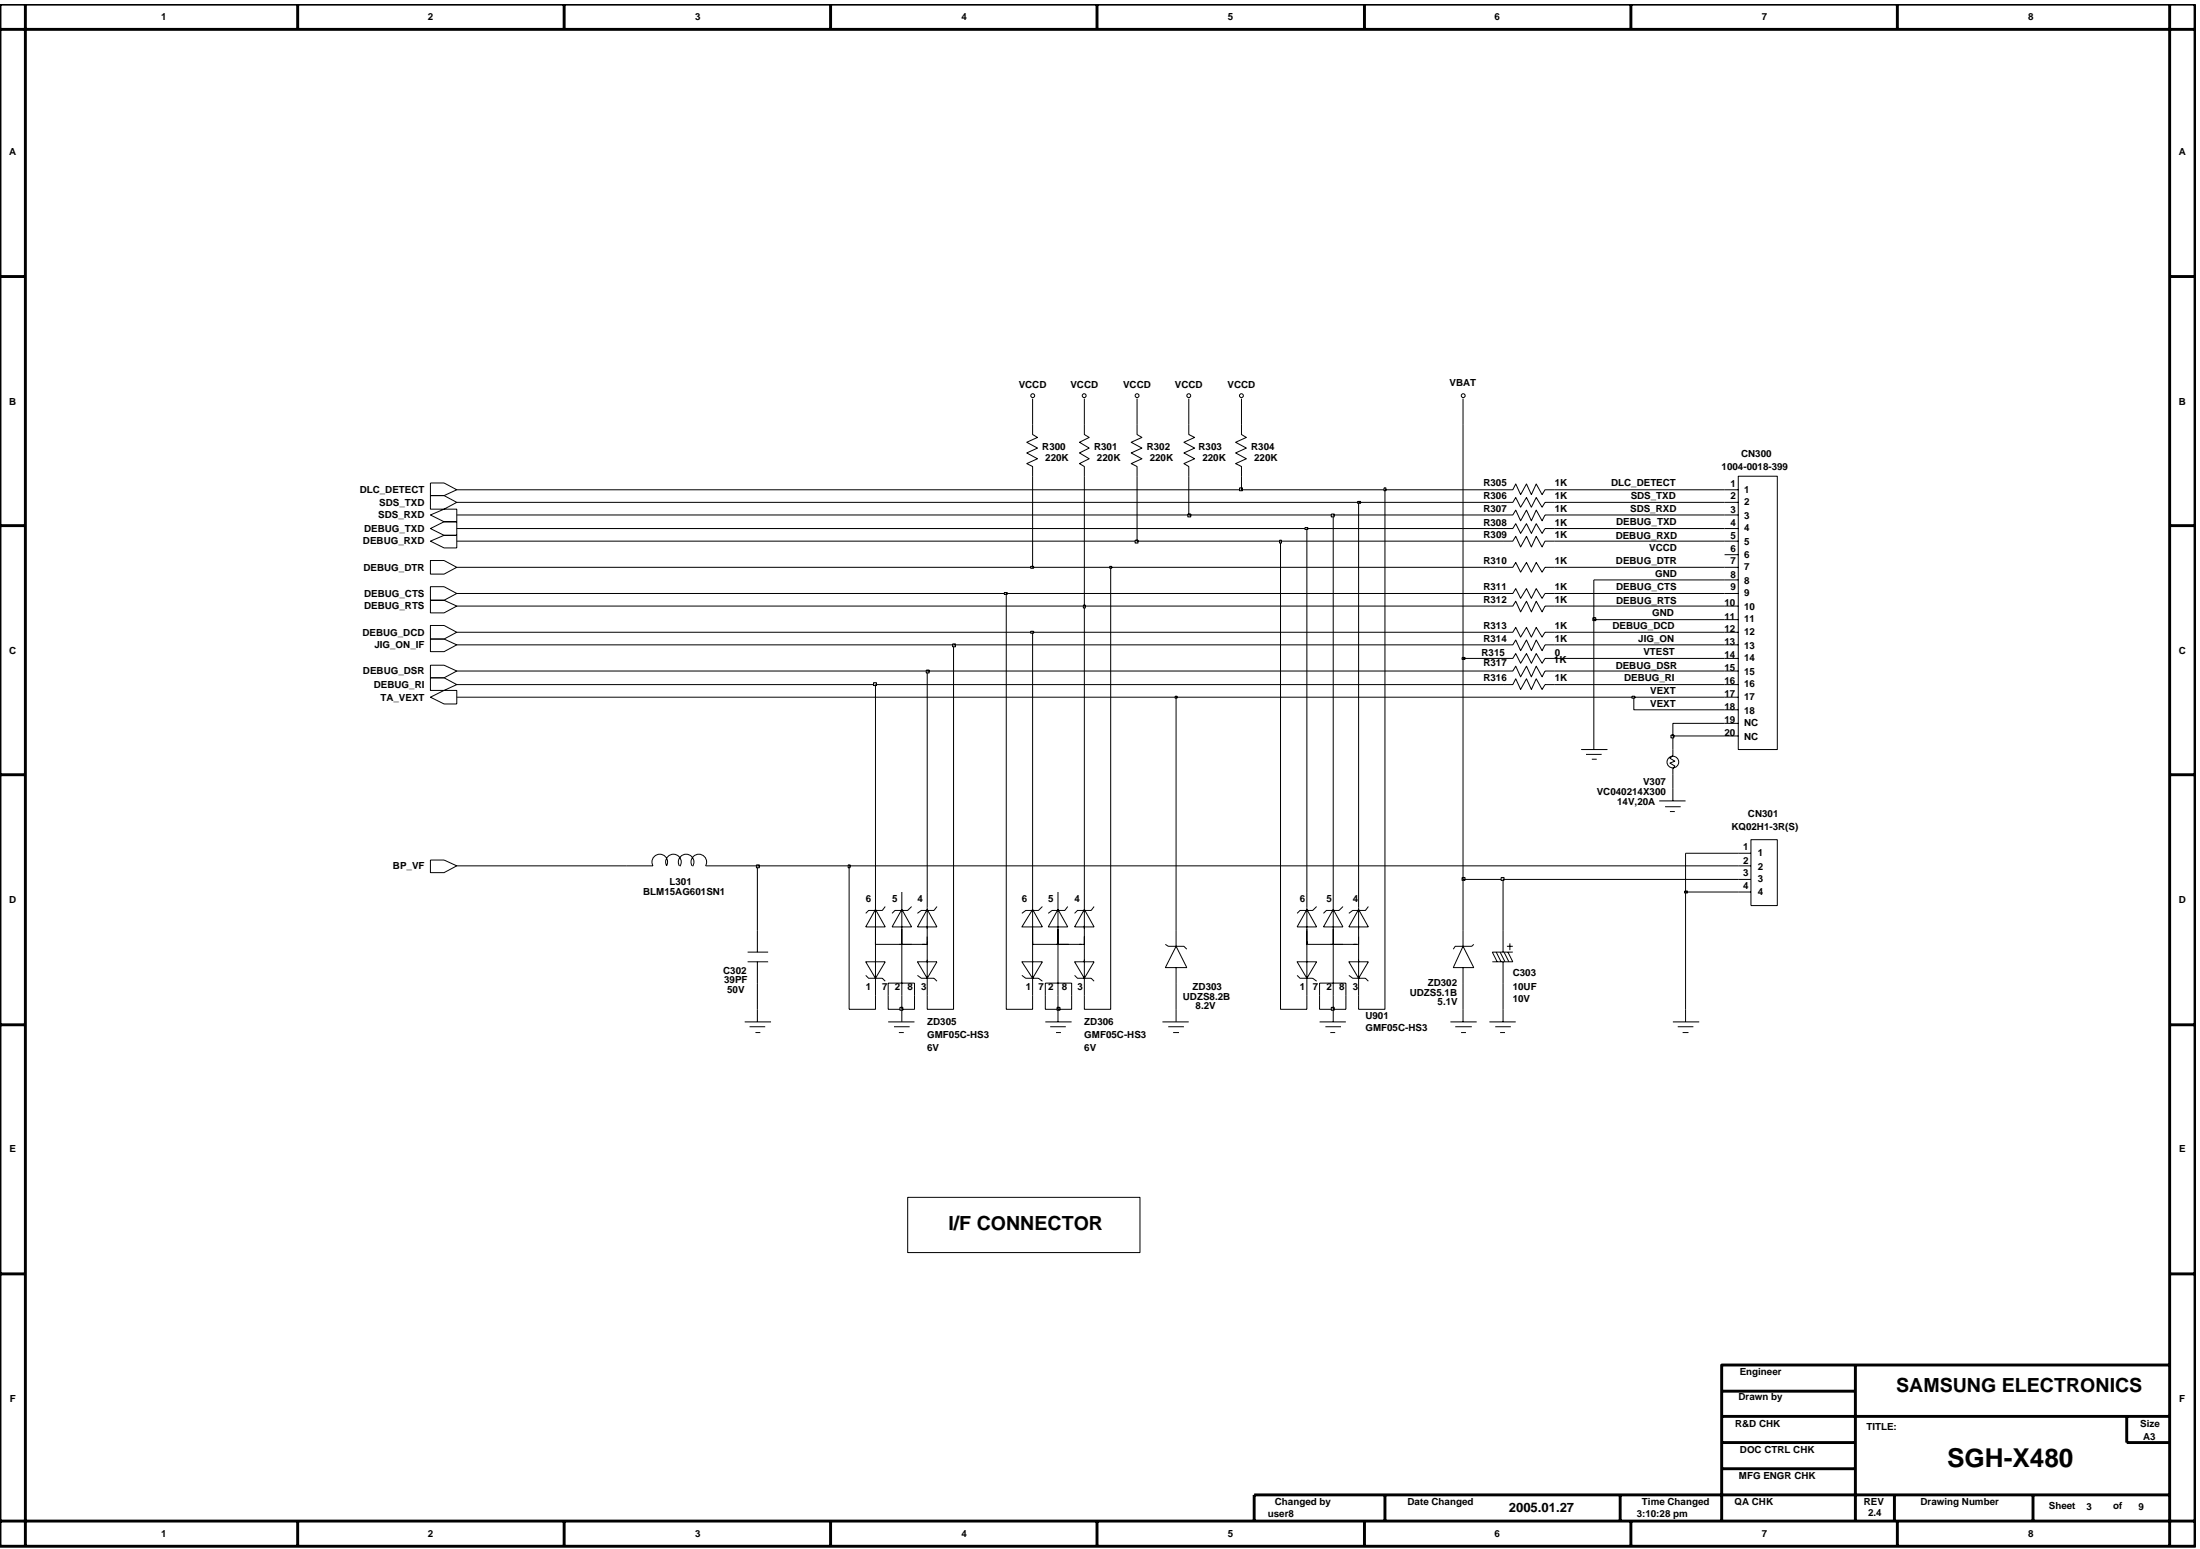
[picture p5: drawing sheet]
<svg xmlns="http://www.w3.org/2000/svg" width="192mm" height="135mm" viewBox="0 0 192 135" stroke-linecap="round" stroke-linejoin="round" font-family="sans-serif">
<g fill="none" stroke="#000" stroke-width=".09">
<path d="M90.1 34.8v3.1l.4 .3-.9 .4 .9 .5-.9 .4 .9 .5-.9 .4 .5 .3v.8M94.6 34.8v3.1l.4 .3-.8 .4 .8 .5-.8 .4 .8 .5-.8 .4 .4 .3v.8M99.2 34.8v3.1l.4 .3-.9 .4 .9 .5-.9 .4 .9 .5-.9 .4 .5 .3v.8M103.7 34.8v3.1l.5 .3-.9 .4 .9 .5-.9 .4 .9 .5-.9 .4 .4 .3v.8M108.3 34.8v3.1l.4 .3-.9 .4 .9 .5-.9 .4 .9 .5-.9 .4 .5 .3v.8M127.6 34.8v2.3M37.5 51.2h1.2l1.1 .6-1.1 .6h-1.2zM37.5 48.9h1.2l1.1 .6-1.1 .6h-1.2zM37.5 52.4h1.2l1.1 .5-1.1 .6h-1.2zM37.5 42.1h1.2l1.1 .6-1.1 .5h-1.2zM37.5 47.2l1.2-.5h1.1v1.1h-1.1zM37.5 43.2h1.2l1.1 .6-1.1 .6h-1.2z"/>
<path d="M37.5 44.9l1.2-.5h1.1v1.1h-1.1zM37.5 46.1l1.2-.6h1.1v1.2h-1.1zM37.5 54.6h1.2l1.1 .5-1.1 .6h-1.2zM37.5 59.1h1.2l1.1 .6-1.1 .5h-1.2zM37.5 55.7h1.2l1.1 .5-1.1 .6h-1.2zM37.5 58h1.2l1.1 .5-1.1 .6h-1.2zM131.1 42.7h.9l.2-.5 .4 .9 .6-.9 .4 .9 .4-.9 .5 .9 .3-.4h.8M131.1 59.7h.9l.2-.5 .4 .9 .6-.9 .4 .9 .4-.9 .5 .9 .3-.4h.8M131.1 58.5h.9l.2-.4 .4 .9 .6-.9 .4 .9 .4-.9 .5 .9 .3-.5h.8M131.1 44.9h.9l.2-.4 .4 .9 .6-.9 .4 .9 .4-.9 .5 .9 .3-.5h.8M131.1 47.2h.9l.2-.4 .4 .9 .6-.9 .4 .9 .4-.9 .5 .9 .3-.5h.8M131.1 55.1h.9l.2-.4 .4 .9 .6-.9 .4 .9 .4-.9 .5 .9 .3-.5h.8"/>
<path d="M131.1 57.4h.9l.2-.4 .4 .9 .6-.9 .4 .9 .4-.9 .5 .9 .3-.5h.8M131.1 52.9h.9l.2-.5 .4 1 .6-1 .4 1 .4-1 .5 1 .3-.5h.8M131.1 46.1h.9l.2-.4 .4 .8 .6-.8 .4 .8 .4-.8 .5 .8 .3-.4h.8M131.1 49.5h.9l.2-.4 .4 .8 .6-.8 .4 .8 .4-.8 .5 .8 .3-.4h.8M131.1 51.8h.9l.2-.5 .4 .9 .6-.9 .4 .9 .4-.9 .5 .9 .3-.4h.8M131.1 43.8h.9l.2-.4 .4 .8 .6-.8 .4 .8 .4-.8 .5 .8 .3-.4h.8M131.1 56.2h.9l.2-.4 .4 1 .6-1 .4 1 .4-1 .5 1 .3-.6h.8M150.4 59.7h1.2M150.4 58.5h1.2M150.4 46.1h1.2M150.4 47.2h1.2M150.4 42.7h1.2"/>
<path d="M150.4 57.4h1.2M150.4 50.6h1.2M150.4 51.8h1.2M150.4 52.9h1.2M150.4 54.1h1.2M150.4 55.1h1.2M150.4 56.2h1.2M150.4 48.4h1.2M150.4 43.8h1.2M150.4 44.9h1.2M150.4 49.5h1.2M151.6 41.5h3.4v23.9h-3.4z"/>
<path d="M37.5 60.8l1.2-.6h1.1v1.2h-1.1zM37.5 75h1.2l1.1 .5-1.1 .6h-1.2zM54.7 75.5h2.3a.68 .68 0 0 1 .6-1 .68 .68 0 0 1 .5 1M58.2 75.5a.68 .68 0 0 1 .6-1 .68 .68 0 0 1 .5 1.1M59.3 75.5a.68 .68 0 0 1 .6-1 .68 .68 0 0 1 .5 1.1M60.4 75.5a.68 .68 0 0 1 .6-1 .68 .68 0 0 1 .5 1h2.3M74.1 75.5v12.5h2.3v-10.2M76.4 79.3l.8 1.6h-1.7zM77.2 79.1l-.2 .3h-1.2l-.3 .3M78.7 79.3l.8 1.6h-1.7zM78.7 77.8v9.1M79.5 79.1l-.3 .3h-1.1l-.3 .3"/>
<path d="M80.9 77.8v9.1M80.9 79.3l.8 1.6h-1.7zM81.7 79.1l-.2 .3h-1.1l-.4 .3M90.1 79.3l.8 1.6h-1.8zM90.1 77.8v9.1M90.9 79.1l-.3 .3h-1.1l-.4 .3M92.3 79.3l.8 1.6h-1.7zM92.3 77.8v9.1M93.1 79.1l-.2 .3h-1.1l-.4 .3M94.6 79.3l.8 1.6h-1.7zM94.6 77.8v9.1M95.4 79.1l-.2 .3h-1.2l-.3 .3"/>
<path d="M114 79.3l.9 1.6h-1.8zM114 77.8v9.1M114.9 79.1l-.4 .3h-1.1l-.3 .3M116.3 77.8v9.1M116.3 79.3l.9 1.6h-1.8zM117.2 79.1l-.4 .3h-1.1l-.3 .3M118.5 79.3l.9 1.6h-1.7zM118.5 77.8v9.1M119.4 79.1l-.3 .3h-1.1l-.3 .3M137.9 65.4h2.3M138.4 65.8h1.3M138.9 66.2h.4"/>
<path d="M139 64.2v1.2M144.7 69.9h2.3M145.2 70.4h1.4M145.7 70.8h.4M145.9 65.4v.5l-.2 .2 .4 .3-.4 .2 .4 .2-.2 .3v.5M145.9 68.8v1.1M150.4 64.2h1.2M150.4 60.8h1.2M150.4 63.1h1.2M150.4 61.9h1.2M151.6 75.5h1.1M151.6 74.4h1.1"/>
<path d="M151.6 77.8h1.1M151.6 76.7h1.1M152.7 73.2h2.3v5.8h-2.3zM65 89.1h2.3M65.2 83.9h1.8M65.2 83h1.8M65.4 89.6h1.3M65.9 90.1h.4M66.1 81.2v1.8M66.1 83.9v5.2M75.5 83.9h1.7l-.8 1.4zM75.5 85.1l.3 .2h1.2l.2 .3"/>
<path d="M76.4 82.4h4.5M77.5 89.1h2.3M78 89.6h1.3M78.4 90.1h.4M79.8 86.9v-1.1h-2.3v2.2h1.2v1.1M80 85.1l.4 .2h1.1l.2 .3M80 83.9h1.7l-.8 1.4zM89.1 83.9h1.8l-.8 1.4zM89.1 85.1l.4 .2h1.1l.3 .3M90.1 82.4h4.5M91.2 89.1h2.3M91.2 86.9v-1.1h2.3v1.1"/>
<path d="M91.6 89.6h1.4M92.1 90.1h.4M92.3 88v1.1M93.7 85.1l.3 .2h1.2l.2 .3M93.7 83.9h1.7l-.8 1.4zM101.4 89.1h2.3M101.7 82.4l.2 .1h1.4l.2 .3M101.9 89.6h1.4M102.3 90.1h.5M102.6 82.5l.9 1.9h-1.8zM102.6 81.2v1.3M102.6 84.4v1.4"/>
<path d="M102.6 88v1.1M113.1 83.9h1.8l-.9 1.4zM113.1 85.1l.3 .2h1.1l.4 .3M114 82.4h4.5M115.1 89.1h2.3M115.1 86.9v-1.1h2.3v1.1M115.6 89.6h1.4M116 90.1h.5M116.3 88v1.1M117.7 85.1l.3 .2h1.1l.3 .3M117.7 83.9h1.7l-.9 1.4zM126.5 89.1h2.3"/>
<path d="M126.9 89.6h1.5M127.5 90.1h.4M127.6 81.2v1.3M127.6 84.4v1.4M127.6 88v1.1M127.6 82.5l1 1.9h-1.8zM128.6 82.4l-.2 .1h-1.5l-.1 .3M129.9 89.1h2.3M130.4 89.6h1.4M130.5 83l.4 .9M130.9 90.1h.4M130.9 83l.4 .9"/>
<path d="M131.1 81.2v1.8M131.1 83.9v1.9M131.1 88v1.1M131.2 83l.4 .9M131.5 82.5h.5M131.5 83l.5 .9h-1.8M131.7 82.3v.6M132 83h-1.8l.4 .9M145.9 89.1h2.3M146.4 89.6h1.3M146.8 90.1h.5M147 88v1.1"/>
<circle cx="90.1" cy="34.5" r=".17"/>
<circle cx="94.6" cy="34.5" r=".17"/>
<circle cx="99.2" cy="34.5" r=".17"/>
<circle cx="103.7" cy="34.5" r=".17"/>
<circle cx="108.3" cy="34.5" r=".17"/>
<circle cx="127.6" cy="34.5" r=".17"/>
<circle cx="145.9" cy="66.5" r=".51"/>
</g>
<path d="M78.5 87.9h.3v.2h-.3z" fill-rule="evenodd" fill="#c2c2c2"/>
<path d="M83.2 56.2v31.8h-2.3v-1.1M87.8 51.8v36.2h2.3v-1.1M78.5 87.9h.3v.2h-.3zM78.7 86.9v1.1h1.1v-1.1M91.2 86.9v1.1h1.1" fill="none" stroke="#000" stroke-width=".09"/>
<path d="M92.2 87.9h.3v.2h-.3z" fill-rule="evenodd" fill="#c2c2c2"/>
<path d="M96.9 49.5v38.5h-2.3v-1.1M111.7 47.2v40.8h2.3v-1.1M92.2 87.9h.3v.2h-.3zM92.3 86.9v1.1h1.2v-1.1M102.6 85.8v2.2M115.1 86.9v1.1h1.2" fill="none" stroke="#000" stroke-width=".09"/>
<path d="M116.1 87.9h.3v.2h-.3z" fill-rule="evenodd" fill="#c2c2c2"/>
<g fill="none" stroke="#000" stroke-width=".09">
<path d="M76.4 59.7v18.1M80.9 58.5v19.3M90.1 55.1v22.7M94.6 52.9v24.9M114 46.1v31.7M116.3 44.9v32.9M118.5 43.8v34M120.8 42.7v45.3h-2.3v-1.1M66.1 75.5v5.7M102.6 60.8v20.4M127.6 76.7v4.5M131.1 76.7v4.5"/>
<path d="M147 77.8v10.2M116.1 87.9h.3v.2h-.3zM116.3 86.9v1.1h1.1v-1.1M127.6 85.8v2.2M131.1 85.8v2.2"/>
</g>
<path d="M146.9 77.7h.3v.2h-.3z" fill-rule="evenodd" fill="#c2c2c2"/>
<path d="M147 77.7h.2v.2h-.2zM147 74.4v3.4h4.6" fill="none" stroke="#000" stroke-width=".09"/>
<path d="M127.5 76.5h.3v.3h-.3z" fill-rule="evenodd" fill="#c2c2c2"/>
<path d="M127.6 57.4v19.3h3.5M127.5 76.5h.3v.3h-.3z" fill="none" stroke="#000" stroke-width=".09"/>
<path d="M130.9 76.5h.3v.3h-.3z" fill-rule="evenodd" fill="#c2c2c2"/>
<path d="M39.8 75.5h14.9M63.8 75.5h2.3M130.9 76.5h.3v.3h-.3zM131.1 76.7h20.5" fill="none" stroke="#000" stroke-width=".09"/>
<path d="M66 75.4h.2v.3h-.2z" fill-rule="evenodd" fill="#c2c2c2"/>
<path d="M66 75.4h.2v.3h-.2zM66.1 75.5h8" fill="none" stroke="#000" stroke-width=".09"/>
<path d="M74 75.4h.2v.3h-.2z" fill-rule="evenodd" fill="#c2c2c2"/>
<path d="M139 54.1v10.1M74 75.4h.2v.3h-.2zM74.1 75.5h77.5M145.9 64.2v1.2M145.9 67.6v1.2M147 74.4h4.6" fill="none" stroke="#000" stroke-width=".09"/>
<path d="M145.8 64.1h.2v.3h-.2z" fill-rule="evenodd" fill="#c2c2c2"/>
<path d="M39.8 60.8h62.8M142.5 60.8v1.1h7.9M145.8 64.1h.2v.3h-.2zM150.4 63.1h-4.5v1.1h4.5" fill="none" stroke="#000" stroke-width=".09"/>
<path d="M102.5 60.7h.2v.2h-.2z" fill-rule="evenodd" fill="#c2c2c2"/>
<path d="M102.5 60.7h.2v.2h-.2zM102.6 60.8h39.9" fill="none" stroke="#000" stroke-width=".09"/>
<path d="M142.3 60.7h.3v.2h-.3z" fill-rule="evenodd" fill="#c2c2c2"/>
<path d="M39.8 59.7h36.6M142.4 60.7h.2v.2h-.2zM142.5 60.8h7.9" fill="none" stroke="#000" stroke-width=".09"/>
<path d="M76.2 59.5h.3v.3h-.3z" fill-rule="evenodd" fill="#c2c2c2"/>
<path d="M39.8 58.5h41.1M76.2 59.5h.3v.3h-.3zM76.4 59.7h54.7M135.6 59.7h14.8" fill="none" stroke="#000" stroke-width=".09"/>
<path d="M80.8 58.4h.2v.3h-.2z" fill-rule="evenodd" fill="#c2c2c2"/>
<path d="M80.8 58.4h.3v.3h-.3zM80.9 58.5h50.2M135.6 58.5h14.8" fill="none" stroke="#000" stroke-width=".09"/>
<path d="M127.5 57.3h.3v.2h-.3z" fill-rule="evenodd" fill="#c2c2c2"/>
<path d="M127.6 37.1v20.3h3.5M39.8 56.2h43.4M127.5 57.3h.3v.2h-.3zM135.6 57.4h14.8" fill="none" stroke="#000" stroke-width=".09"/>
<path d="M83.1 56.2h.2v.2h-.2z" fill-rule="evenodd" fill="#c2c2c2"/>
<path d="M39.8 55.1h50.3M83.1 56.2h.3v.2h-.3zM83.2 56.2h47.9M135.6 56.2h14.8" fill="none" stroke="#000" stroke-width=".09"/>
<path d="M89.9 55.1h.3v.1h-.3z" fill-rule="evenodd" fill="#c2c2c2"/>
<path d="M89.9 55.1h.3v.1h-.3zM90.1 55.1h41M135.6 55.1h14.8" fill="none" stroke="#000" stroke-width=".09"/>
<path d="M138.9 53.9h.3v.2h-.3z" fill-rule="evenodd" fill="#c2c2c2"/>
<path d="M39.8 52.9h54.8M138.9 53.9h.3v.2h-.3zM139 50.6v3.5h11.4" fill="none" stroke="#000" stroke-width=".09"/>
<path d="M94.5 52.8h.2v.2h-.2z" fill-rule="evenodd" fill="#c2c2c2"/>
<path d="M39.8 51.8h48M94.5 52.8h.2v.2h-.2zM94.6 41.5v11.4h36.5M135.6 52.9h14.8" fill="none" stroke="#000" stroke-width=".09"/>
<path d="M87.6 51.7h.3v.1h-.3z" fill-rule="evenodd" fill="#c2c2c2"/>
<path d="M39.8 49.5h50.3M87.6 51.7h.3v.2h-.3zM87.8 51.8h43.3M135.6 51.8h14.8M139 50.6h11.4" fill="none" stroke="#000" stroke-width=".09"/>
<path d="M89.9 49.4h.3v.2h-.3z" fill-rule="evenodd" fill="#c2c2c2"/>
<path d="M89.9 49.4h.3v.2h-.3zM90.1 41.5v8h6.8" fill="none" stroke="#000" stroke-width=".09"/>
<path d="M96.8 49.4h.2v.2h-.2z" fill-rule="evenodd" fill="#c2c2c2"/>
<path d="M39.8 47.2h59.4M96.8 49.4h.2v.2h-.2zM96.9 49.5h34.2M135.6 49.5h14.8" fill="none" stroke="#000" stroke-width=".09"/>
<path d="M99 47.1h.3v.3h-.3z" fill="#c2c2c2"/>
<path d="M99 47.1h.3v.3h-.3zM99.2 41.5v5.7h12.5" fill="none" stroke="#000" stroke-width=".09"/>
<path d="M111.6 47.1h.2v.3h-.2z" fill="#c2c2c2"/>
<path d="M39.8 46.1h74.2M111.6 47.1h.2v.3h-.2zM111.7 47.2h19.4M135.6 47.2h14.8" fill="none" stroke="#000" stroke-width=".09"/>
<path d="M113.8 46h.3v.2h-.3z" fill-rule="evenodd" fill="#c2c2c2"/>
<path d="M39.8 44.9h63.9M113.8 46h.3v.2h-.3zM114 46.1h17.1M135.6 46.1h14.8" fill="none" stroke="#000" stroke-width=".09"/>
<path d="M103.6 44.8h.3v.3h-.3z" fill-rule="evenodd" fill="#c2c2c2"/>
<path d="M103.6 44.8h.3v.3h-.3zM103.7 41.5v3.4h12.6" fill="none" stroke="#000" stroke-width=".09"/>
<path d="M116.1 44.8h.3v.3h-.3z" fill-rule="evenodd" fill="#c2c2c2"/>
<path d="M39.8 43.8h78.7M116.1 44.8h.3v.3h-.3zM116.3 44.9h14.8M135.6 44.9h14.8" fill="none" stroke="#000" stroke-width=".09"/>
<path d="M118.4 43.7h.3v.2h-.3z" fill-rule="evenodd" fill="#c2c2c2"/>
<path d="M39.8 42.7h68.5M118.4 43.7h.3v.2h-.3zM118.5 43.8h12.6M135.6 43.8h14.8" fill="none" stroke="#000" stroke-width=".09"/>
<path d="M108.1 42.5h.3v.3h-.3z" fill-rule="evenodd" fill="#c2c2c2"/>
<path d="M108.1 42.6h.3v.2h-.3zM108.3 41.5v1.2h12.5" fill="none" stroke="#000" stroke-width=".09"/>
<path d="M120.7 42.5h.2v.3h-.2z" fill-rule="evenodd" fill="#c2c2c2"/>
<path d="M120.7 42.6h.2v.2h-.2zM120.8 42.7h10.3M135.6 42.7h14.8M79.2 104.4h20.2v4.9h-20.2z" fill="none" stroke="#000" stroke-width=".09"/>
<g fill="none" stroke="#000" stroke-width=".25">
<path d="M0 .4h191.5v134.5h-191.5zM0 2.6h191.5M2.2 .4v134.5M26 .4v2.2M49.2 .4v2.2M72.5 .4v2.2M95.7 .4v2.2M119 .4v2.2M142.3 .4v2.2M165.5 .4v2.2M189.3 .4v134.5M0 24.1h2.2"/>
<path d="M189.3 24.1h2.2M0 45.8h2.2M189.3 45.8h2.2M0 67.6h2.2M189.3 67.6h2.2M0 89.4h2.2M189.3 89.4h2.2M0 111.1h2.2M161.8 119.1v13.6M189.3 119.1h-39.1v13.6M189.3 111.1h2.2M0 132.7h191.5"/>
<path d="M26 132.7v2.2M49.2 132.7v2.2M72.5 132.7v2.2M95.7 132.7v2.2M119 132.7v2.2M120.8 130.4v2.3M141.3 130.4v2.3M142.3 132.7v2.2M150.2 121.3h11.6M150.2 123.5h39.1M150.2 125.8h11.6M150.2 128.1h11.6"/>
<path d="M165.3 130.4v2.3M165.5 132.7v2.2M177.3 130.4v2.3M185.5 123.5v2.3h3.8M189.3 130.4h-79.9v2.3"/>
</g>
<text font-size="2.3" x="169.8" y="127.9">SGH-X480</text>
<g font-size="1.7">
<text x="82.7" y="107.3">I/F CONNECTOR</text>
<text x="165.4" y="121.4">SAMSUNG ELECTRONICS</text>
</g>
<text font-size="1.1" x="131.6" y="131.9">2005.01.27</text>
<g font-size=".8">
<text x="14.1" y="1.8">1</text>
<text x="37.3" y="1.8">2</text>
<text x="60.6" y="1.8">3</text>
<text x="83.9" y="1.8">4</text>
<text x="107.1" y="1.8">5</text>
<text x="130.4" y="1.8">6</text>
<text x="153.7" y="1.8">7</text>
<text x="176.9" y="1.8">8</text>
<text x=".8" y="13.5">A</text>
<text x="190.1" y="13.5">A</text>
<text x=".8" y="35.3">B</text>
<text x="88.9" y="33.9">VCCD</text>
<text x="93.4" y="33.9">VCCD</text>
<text x="98" y="33.9">VCCD</text>
<text x="102.5" y="33.9">VCCD</text>
<text x="107.1" y="33.9">VCCD</text>
<text x="126.5" y="33.6">VBAT</text>
<text x="190.1" y="35.3">B</text>
<text x="90.9" y="39.2">R300</text>
<text x="91.2" y="40.2">220K</text>
<text x="95.4" y="39.2">R301</text>
<text x="95.7" y="40.2">220K</text>
<text x="100" y="39.2">R302</text>
<text x="100.3" y="40.2">220K</text>
<text x="104.5" y="39.2">R303</text>
<text x="104.9" y="40.2">220K</text>
<text x="109.1" y="39.2">R304</text>
<text x="109.4" y="40.2">220K</text>
<text x="150.2" y="41">1004-0018-399</text>
<text x="151.9" y="39.8">CN300</text>
<text x="31.4" y="43">DLC_DETECT</text>
<text x="31.7" y="47.5">DEBUG_RXD</text>
<text x="31.8" y="46.4">DEBUG_TXD</text>
<text x="33" y="45.2">SDS_RXD</text>
<text x="33.1" y="44.1">SDS_TXD</text>
<text x="129.4" y="44.7">R307</text>
<text x="129.4" y="42.4">R305</text>
<text x="129.4" y="43.6">R306</text>
<text x="129.4" y="45.8">R308</text>
<text x="129.4" y="46.9">R309</text>
<text x="135.6" y="44.7">1K</text>
<text x="135.6" y="42.4">1K</text>
<text x="135.6" y="43.6">1K</text>
<text x="135.6" y="45.8">1K</text>
<text x="135.6" y="46.9">1K</text>
<text x="140.5" y="42.4">DLC_DETECT</text>
<text x="140.9" y="47">DEBUG_RXD</text>
<text x="141" y="45.8">DEBUG_TXD</text>
<text x="142.2" y="44.7">SDS_RXD</text>
<text x="142.2" y="43.5">SDS_TXD</text>
<text x="150.9" y="45.8">4</text>
<text x="150.9" y="47">5</text>
<text x="150.9" y="43.6">2</text>
<text x="150.9" y="44.7">3</text>
<text x="150.9" y="42.5">1</text>
<text x="152.1" y="46.3">4</text>
<text x="152.1" y="47.5">5</text>
<text x="152.1" y="44.1">2</text>
<text x="152.1" y="45.2">3</text>
<text x="152.1" y="43">1</text>
<text x="31.7" y="49.8">DEBUG_DTR</text>
<text x="31.8" y="52.1">DEBUG_CTS</text>
<text x="31.8" y="53.2">DEBUG_RTS</text>
<text x="129.4" y="51.5">R311</text>
<text x="129.4" y="49.2">R310</text>
<text x="129.4" y="52.6">R312</text>
<text x="135.6" y="52.6">1K</text>
<text x="135.6" y="51.5">1K</text>
<text x="135.6" y="49.2">1K</text>
<text x="141" y="49.2">DEBUG_DTR</text>
<text x="141" y="51.5">DEBUG_CTS</text>
<text x="141" y="52.7">DEBUG_RTS</text>
<text x="143.9" y="48.1">VCCD</text>
<text x="144.1" y="53.8">GND</text>
<text x="144.4" y="50.4">GND</text>
<text x="150.4" y="52.9">10</text>
<text x="150.9" y="48.1">6</text>
<text x="150.9" y="49.2">7</text>
<text x="150.9" y="50.4">8</text>
<text x="150.9" y="51.5">9</text>
<text x="152.1" y="48.6">6</text>
<text x="152.1" y="49.7">7</text>
<text x="152.1" y="50.9">8</text>
<text x="152.1" y="52">9</text>
<text x="152.1" y="53.2">10</text>
<text x=".8" y="57">C</text>
<text x="31.6" y="55.4">DEBUG_DCD</text>
<text x="31.7" y="58.8">DEBUG_DSR</text>
<text x="32.7" y="56.5">JIG_ON_IF</text>
<text x="129.2" y="57.3">R315</text>
<text x="129.4" y="56">R314</text>
<text x="129.4" y="58.1">R317</text>
<text x="129.4" y="59.4">R316</text>
<text x="129.4" y="54.9">R313</text>
<text x="135.6" y="57.9">1K</text>
<text x="135.6" y="59.4">1K</text>
<text x="135.6" y="56">1K</text>
<text x="135.6" y="57.3">0</text>
<text x="135.6" y="54.9">1K</text>
<text x="140.7" y="54.8">DEBUG_DCD</text>
<text x="140.9" y="58.3">DEBUG_DSR</text>
<text x="141.7" y="59.4">DEBUG_RI</text>
<text x="142.9" y="56">JIG_ON</text>
<text x="143.4" y="57.1">VTEST</text>
<text x="150.4" y="55.1">12</text>
<text x="150.4" y="56.2">13</text>
<text x="150.4" y="57.4">14</text>
<text x="150.4" y="58.5">15</text>
<text x="150.4" y="59.7">16</text>
<text x="150.4" y="54">11</text>
<text x="152.1" y="55.4">12</text>
<text x="152.1" y="56.6">13</text>
<text x="152.1" y="57.7">14</text>
<text x="152.1" y="58.9">15</text>
<text x="152.1" y="60">16</text>
<text x="152.1" y="54.3">11</text>
<text x="190.1" y="57">C</text>
<text x="32.6" y="60">DEBUG_RI</text>
<text x="33.2" y="61.1">TA_VEXT</text>
<text x="144" y="60.5">VEXT</text>
<text x="144" y="61.7">VEXT</text>
<text x="150.4" y="64.2">20</text>
<text x="150.4" y="63.1">19</text>
<text x="150.4" y="60.8">17</text>
<text x="150.4" y="61.9">18</text>
<text x="152.1" y="63.3">NC</text>
<text x="152.1" y="64.5">NC</text>
<text x="152.1" y="61.1">17</text>
<text x="152.1" y="62.2">18</text>
<text x="139.3" y="69.3">VC040214X300</text>
<text x="141.1" y="70.2">14V,20A</text>
<text x="143.3" y="68.5">V307</text>
<text x="152.5" y="71.3">CN301</text>
<text x="34.3" y="75.8">BP_VF</text>
<text x="58.4" y="77.2">L301</text>
<text x="151" y="72.4">KQ02H1-3R(S)</text>
<text x="152.1" y="74.2">1</text>
<text x="152.1" y="75.3">2</text>
<text x="152.1" y="76.4">3</text>
<text x="152.1" y="77.5">4</text>
<text x="153.3" y="74.7">1</text>
<text x="153.3" y="75.9">2</text>
<text x="153.3" y="77">3</text>
<text x=".8" y="78.8">D</text>
<text x="56.1" y="78.1">BLM15AG601SN1</text>
<text x="75.5" y="78.6">6</text>
<text x="77.8" y="78.6">5</text>
<text x="80" y="78.6">4</text>
<text x="89.1" y="78.6">6</text>
<text x="91.4" y="78.6">5</text>
<text x="93.7" y="78.6">4</text>
<text x="113.4" y="78.6">6</text>
<text x="115.7" y="78.6">5</text>
<text x="118" y="78.6">4</text>
<text x="153.3" y="78.1">4</text>
<text x="190.1" y="78.8">D</text>
<text x="63.1" y="85">C302</text>
<text x="63.2" y="85.7">39PF</text>
<text x="63.4" y="86.6">50V</text>
<text x="75.5" y="86.3">1</text>
<text x="77" y="86.3">7</text>
<text x="78.1" y="86.3">2</text>
<text x="79.2" y="86.3">8</text>
<text x="80.4" y="86.3">3</text>
<text x="80.9" y="89.4">ZD305</text>
<text x="89.5" y="86.3">1</text>
<text x="90.6" y="86.3">7</text>
<text x="91.4" y="86.3">2</text>
<text x="92.6" y="86.3">8</text>
<text x="94" y="86.3">3</text>
<text x="94.6" y="89.4">ZD306</text>
<text x="103.2" y="87.2">UDZS8.2B</text>
<text x="104" y="86.3">ZD303</text>
<text x="104.3" y="88">8.2V</text>
<text x="113.4" y="86.3">1</text>
<text x="114.5" y="86.3">7</text>
<text x="115.7" y="86.3">2</text>
<text x="116.8" y="86.3">8</text>
<text x="118" y="86.3">3</text>
<text x="119.1" y="88.9">U901</text>
<text x="119.1" y="90">GMF05C-HS3</text>
<text x="123" y="86.8">UDZS5.1B</text>
<text x="124.5" y="86">ZD302</text>
<text x="125.4" y="87.7">5.1V</text>
<text x="132" y="85.2">C303</text>
<text x="132" y="87.4">10V</text>
<text x="132" y="86.3">10UF</text>
<text x="80.9" y="91.7">6V</text>
<text x="80.9" y="90.6">GMF05C-HS3</text>
<text x="94.6" y="90.6">GMF05C-HS3</text>
<text x="94.6" y="91.7">6V</text>
<text x=".8" y="100.5">E</text>
<text x="190.1" y="100.5">E</text>
<text x="151.8" y="120">Engineer</text>
<text x=".8" y="122.3">F</text>
<text x="151.4" y="124.4">R&amp;D CHK</text>
<text x="151.7" y="122.2">Drawn by</text>
<text x="162.8" y="124.8">TITLE:</text>
<text x="186.7" y="124.4">Size</text>
<text x="187" y="125.6">A3</text>
<text x="190.1" y="122.3">F</text>
<text x="111.2" y="131.3">Changed by</text>
<text x="122.8" y="131.3">Date Changed</text>
<text x="143.2" y="131.3">Time Changed</text>
<text x="151.3" y="131.3">QA CHK</text>
<text x="151.7" y="129">MFG ENGR CHK</text>
<text x="151.8" y="126.7">DOC CTRL CHK</text>
<text x="162.6" y="131.3">REV</text>
<text x="167.5" y="131.3">Drawing Number</text>
<text x="178.7" y="131.6">Sheet</text>
<text x="182" y="131.7">3</text>
<text x="184.3" y="131.6">of</text>
<text x="186.5" y="131.7">9</text>
<text x="14.1" y="134.1">1</text>
<text x="37.3" y="134.1">2</text>
<text x="60.6" y="134.1">3</text>
<text x="83.9" y="134.1">4</text>
<text x="107.1" y="134.1">5</text>
<text x="110.6" y="132.3">user8</text>
<text x="130.4" y="134.1">6</text>
<text x="142.8" y="132.3">3:10:28 pm</text>
<text x="153.7" y="134.1">7</text>
<text x="163" y="132.2">2.4</text>
<text x="176.9" y="134.1">8</text>
</g>
</svg>
